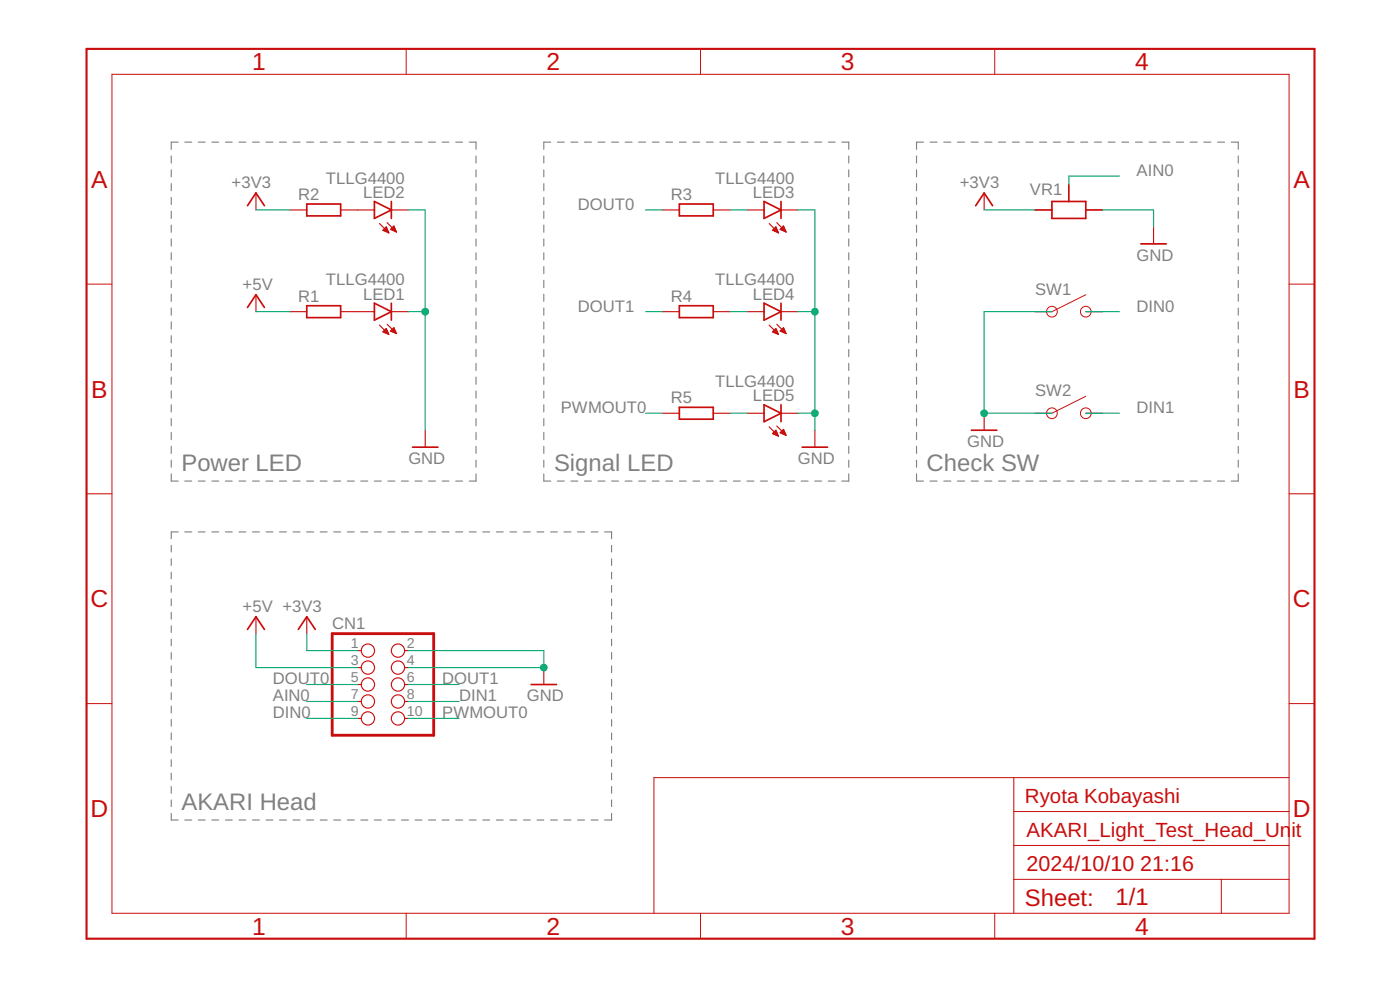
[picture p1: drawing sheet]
<svg xmlns="http://www.w3.org/2000/svg" width="210mm" height="148mm" viewBox="0 0 210 148" stroke-linecap="round" stroke-linejoin="round" font-family="sans-serif">
<g fill="none" stroke="#808080" stroke-width=".17">
<path d="M25.7 23.4v1M25.7 25.4v1.1M25.7 27.5v1.1M25.7 29.6v1M25.7 31.6v1.1M25.7 33.7v1.1M25.7 35.8v1.1M25.7 37.9v1M25.7 39.9v1.1M26.7 21.3h-1v1.1M27.7 21.3h1M29.7 21.3h1.1"/>
<path d="M31.8 21.3h1M33.8 21.3h1M35.8 21.3h1.1M37.9 21.3h1M39.9 21.3h1M41.9 21.3h1M43.9 21.3h1.1M46 21.3h1M48 21.3h1M50 21.3h1.1M52.1 21.3h1M54.1 21.3h1"/>
<path d="M56.1 21.3h1.1M58.2 21.3h1M60.2 21.3h1M62.2 21.3h1.1M64.3 21.3h1M66.3 21.3h1M68.3 21.3h1M70.4 21.3h1v1.1M71.4 23.4v1M71.4 25.4v1.1M71.4 27.5v1.1M71.4 29.6v1"/>
<path d="M71.4 31.6v1.1M71.4 33.7v1.1M71.4 35.8v1.1M71.4 37.9v1M71.4 39.9v1.1M81.5 23.4v1M81.5 25.4v1.1M81.5 27.5v1.1M81.5 29.6v1M81.5 31.6v1.1M81.5 33.7v1.1M81.5 35.8v1.1"/>
<path d="M81.5 37.9v1M81.5 39.9v1.1M82.6 21.3h-1.1v1.1M83.6 21.3h1M85.6 21.3h1M87.6 21.3h1.1M89.7 21.3h1M91.7 21.3h1M93.7 21.3h1.1M95.8 21.3h1M97.8 21.3h1M99.8 21.3h1"/>
<path d="M101.9 21.3h1M103.9 21.3h1M105.9 21.3h1M107.9 21.3h1.1M110 21.3h1M112 21.3h1M114 21.3h1.1M116.1 21.3h1M118.1 21.3h1M120.1 21.3h1.1M122.2 21.3h1M124.2 21.3h1"/>
<path d="M126.2 21.3h1.1v1.1M127.3 23.4v1M127.3 25.4v1.1M127.3 27.5v1.1M127.3 29.6v1M127.3 31.6v1.1M127.3 33.7v1.1M127.3 35.8v1.1M127.3 37.9v1M127.3 39.9v1.1M137.4 23.4v1M137.4 25.4v1.1"/>
<path d="M137.4 27.5v1.1M137.4 29.6v1M137.4 31.6v1.1M137.4 33.7v1.1M137.4 35.8v1.1M137.4 37.9v1M137.4 39.9v1.1M138.5 21.3h-1.1v1.1M139.4 21.3h1.1M141.5 21.3h1.1M143.6 21.3h1M145.6 21.3h1.1"/>
<path d="M147.7 21.3h1M149.7 21.3h1.1M151.8 21.3h1M153.8 21.3h1.1M155.9 21.3h1M157.9 21.3h1.1M160 21.3h1M162 21.3h1.1M164.1 21.3h1M166.1 21.3h1.1M168.2 21.3h1M170.2 21.3h1.1"/>
<path d="M172.3 21.3h1M174.3 21.3h1.1M176.4 21.3h1M178.4 21.3h1.1M180.5 21.3h1M182.5 21.3h1.1M184.6 21.3h1.1v1.1M185.7 23.4v1M185.7 25.4v1.1M185.7 27.5v1.1M185.7 29.6v1M185.7 31.6v1.1"/>
<path d="M185.7 33.7v1.1M185.7 35.8v1.1M185.7 37.9v1M185.7 39.9v1.1M25.7 42v1.1M25.7 44.1v1M25.7 46.1v1.1M25.7 48.2v1.1M25.7 50.3v1.1M25.7 52.4v1M25.7 54.4v1.1M25.7 56.5v1.1"/>
<path d="M25.7 58.6v1M71.4 42v1.1M71.4 44.1v1M71.4 46.1v1.1M71.4 48.2v1.1M71.4 50.3v1.1M71.4 52.4v1M71.4 54.4v1.1M71.4 56.5v1.1M71.4 58.6v1M81.5 42v1.1M81.5 44.1v1"/>
<path d="M81.5 46.1v1.1M81.5 48.2v1.1M81.5 50.3v1.1M81.5 52.4v1M81.5 54.4v1.1M81.5 56.5v1.1M81.5 58.6v1M127.3 42v1.1M127.3 44.1v1M127.3 46.1v1.1M127.3 48.2v1.1M127.3 50.3v1.1"/>
<path d="M127.3 52.4v1M127.3 54.4v1.1M127.3 56.5v1.1M127.3 58.6v1M137.4 42v1.1M137.4 44.1v1M137.4 46.1v1.1M137.4 48.2v1.1M137.4 50.3v1.1M137.4 52.4v1M137.4 54.4v1.1M137.4 56.5v1.1"/>
<path d="M137.4 58.6v1M185.7 42v1.1M185.7 44.1v1M185.7 46.1v1.1M185.7 48.2v1.1M185.7 50.3v1.1M185.7 52.4v1M185.7 54.4v1.1M185.7 56.5v1.1M185.7 58.6v1M25.7 71v1.1h1M25.7 60.6v1.1"/>
<path d="M25.7 62.7v1.1M25.7 64.8v1.1M25.7 66.9v1M25.7 68.9v1.1M26.7 79.7h-1v1M27.7 72.1h1M27.7 79.7h1M29.7 72.1h1.1M29.7 79.7h1.1M31.8 72.1h1M31.8 79.7h1M33.8 72.1h1"/>
<path d="M33.8 79.7h1M35.8 72.1h1.1M35.8 79.7h1.1M37.9 72.1h1M37.9 79.7h1M39.9 72.1h1M39.9 79.7h1M41.9 72.1h1M41.9 79.7h1M43.9 72.1h1.1M43.9 79.7h1.1M46 72.1h1"/>
<path d="M46 79.7h1M48 72.1h1M48 79.7h1M50 72.1h1.1M50 79.7h1.1M52.1 72.1h1M52.1 79.7h1M54.1 72.1h1M54.1 79.7h1M56.1 72.1h1.1M56.1 79.7h1.1M58.2 72.1h1"/>
<path d="M58.2 79.7h1M60.2 72.1h1M60.2 79.7h1M62.2 72.1h1.1M62.2 79.7h1.1M64.3 72.1h1M64.3 79.7h1M66.3 72.1h1M66.3 79.7h1M68.3 72.1h1M68.3 79.7h1.1M70.4 79.7h1"/>
<path d="M71.4 60.6v1.1M71.4 62.7v1.1M71.4 64.8v1.1M71.4 66.9v1M71.4 68.9v1.1M71.4 71v1.1h-1M72.4 79.7h1M74.4 79.7h1M76.5 79.7h1M78.5 79.7h1M80.5 79.7h1M81.5 71v1.1h1.1"/>
<path d="M81.5 60.6v1.1M81.5 62.7v1.1M81.5 64.8v1.1M81.5 66.9v1M81.5 68.9v1.1M82.5 79.7h1.1M83.6 72.1h1M84.6 79.7h1M85.6 72.1h1M86.6 79.7h1M87.6 72.1h1.1M88.6 79.7h1.1"/>
<path d="M89.7 72.1h1M90.7 79.7h1v1M91.7 72.1h1M93.7 72.1h1.1M95.8 72.1h1M97.8 72.1h1M99.8 72.1h1M101.9 72.1h1M103.9 72.1h1M105.9 72.1h1M107.9 72.1h1.1M110 72.1h1"/>
<path d="M112 72.1h1M114 72.1h1.1M116.1 72.1h1M118.1 72.1h1M120.1 72.1h1.1M122.2 72.1h1M124.2 72.1h1M127.3 71v1.1h-1.1M127.3 60.6v1.1M127.3 62.7v1.1M127.3 64.8v1.1M127.3 66.9v1"/>
<path d="M127.3 68.9v1.1M137.4 71v1.1h1.1M137.4 60.6v1.1M137.4 62.7v1.1M137.4 64.8v1.1M137.4 66.9v1M137.4 68.9v1.1M139.4 72.1h1.1M141.5 72.1h1.1M143.6 72.1h1M145.6 72.1h1.1M147.7 72.1h1"/>
<path d="M149.7 72.1h1.1M151.8 72.1h1M153.8 72.1h1.1M155.9 72.1h1M157.9 72.1h1.1M160 72.1h1M162 72.1h1.1M164.1 72.1h1M166.1 72.1h1.1M168.2 72.1h1M170.2 72.1h1.1M172.3 72.1h1"/>
<path d="M174.3 72.1h1.1M176.4 72.1h1M178.4 72.1h1.1M180.5 72.1h1M182.5 72.1h1.1M185.7 71v1.1h-1.1M185.7 60.6v1.1M185.7 62.7v1.1M185.7 64.8v1.1M185.7 66.9v1M185.7 68.9v1.1M25.7 81.7v1"/>
<path d="M25.7 83.7v1M25.7 85.7v1M25.7 87.7v1M25.7 89.7v1M25.7 91.7v1.1M25.7 93.7v1M25.7 95.8v1M25.7 97.8v1M25.7 99.8v1M91.7 81.7v1M91.7 83.7v1M91.7 85.7v1"/>
<path d="M91.7 87.7v1M91.7 89.7v1M91.7 91.7v1.1M91.7 93.7v1M91.7 95.8v1M91.7 97.8v1M91.7 99.8v1M25.7 101.8v1M25.7 103.8v1M25.7 105.8v1M25.7 107.8v1M25.7 109.8v1"/>
<path d="M25.7 111.8v1M25.7 113.8v1M25.7 115.8v1M25.7 117.8v1.1M25.7 119.8v1M91.7 101.8v1M91.7 103.8v1M91.7 105.8v1M91.7 107.8v1M91.7 109.8v1M91.7 111.8v1M91.7 113.8v1"/>
<path d="M91.7 115.8v1M91.7 117.8v1.1M91.7 119.8v1M25.7 121.9v1h1M27.7 122.9h1M29.7 122.9h1.1M31.8 122.9h1M33.8 122.9h1M35.8 122.9h1.1M37.9 122.9h1M39.9 122.9h1M41.9 122.9h1"/>
<path d="M43.9 122.9h1.1M46 122.9h1M48 122.9h1M50 122.9h1.1M52.1 122.9h1M54.1 122.9h1M56.1 122.9h1.1M58.2 122.9h1M60.2 122.9h1M62.2 122.9h1.1M64.3 122.9h1M66.3 122.9h1"/>
<path d="M68.3 122.9h1.1M70.4 122.9h1M72.4 122.9h1M74.4 122.9h1M76.5 122.9h1M78.5 122.9h1M80.5 122.9h1M82.5 122.9h1.1M84.6 122.9h1M86.6 122.9h1M88.6 122.9h1.1M91.7 121.9v1h-1"/>
</g>
<g fill="none" stroke="#c90d0c" stroke-width=".15">
<path d="M16.8 11.1h176.5v125.7h-176.5zM60.9 7.3v3.8M105 7.3v3.8M149.1 7.3v3.8M13 42.6h3.8M162.8 44.2l-5.1 2.5M162.8 59.4l-5.1 2.5M193.3 42.6h3.8M13 74h3.8M193.3 74h3.8M13 105.4h3.8M152 116.5v20.3"/>
<path d="M193.3 116.5h-95.3v20.3M193.3 105.4h3.8M60.9 136.8v3.8M105 136.8v3.8M149.1 136.8v3.8M152 131.7h41.3M152 126.7h41.3M152 121.6h41.3M183.1 131.7v5.1"/>
<circle cx="157.7" cy="46.7" r=".8"/>
<circle cx="162.8" cy="46.7" r=".8"/>
<circle cx="157.7" cy="61.9" r=".8"/>
<circle cx="162.8" cy="61.9" r=".8"/>
</g>
<path d="M13 7.3h184.1v133.3h-184.1z" fill="none" stroke="#c90d0c" stroke-width=".32"/>
<g fill="none" stroke="#c90d0c" stroke-width=".25">
<path d="M37.1 30.8l1.3-1.9 1.2 1.9M46 30.6h5.1v1.7h-5.1zM56.1 30.2l2.6 1.3-2.6 1.2zM58.7 30.2v2.5M101.9 30.6h5v1.7h-5zM114.6 30.2l2.5 1.3-2.5 1.2zM117.1 30.2v2.5M146.3 30.8l1.3-1.9 1.2 1.9M155.2 31.5h2.5M157.7 30.2h5.1v2.5h-5.1zM160.3 27.6v2.6M162.8 31.5h2.5"/>
<path d="M171 36.5h3.9M37.1 46.1l1.3-1.9 1.2 1.9M46 45.8h5.1v1.8h-5.1zM56.1 45.4l2.6 1.3-2.6 1.3zM58.7 45.4v2.6M101.9 45.8h5v1.8h-5zM114.6 45.4l2.5 1.3-2.5 1.3zM117.1 45.4v2.6M61.8 67h3.9M101.9 61h5v1.8h-5zM114.6 60.6l2.5 1.3-2.5 1.3zM117.1 60.6v2.6"/>
<path d="M120.3 67h3.8M145.6 64.5h3.9M37.1 94.3l1.3-1.9 1.2 1.9M44.7 94.3l1.3-1.9 1.3 1.9M79.6 102.6h3.8"/>
</g>
<g fill="none" stroke="#c90d0c" stroke-width=".17">
<path d="M38.4 28.9v2.6M43.5 31.5h2.5M51.1 31.5h5M56.9 33.5l1.4 1.4M57.4 34.5l.5-.5 .4 .9zM57.4 34.5h.7M57.5 34.4h.6M57.7 34.3h.3M57.7 34.6h.5M57.8 34.1h.2M57.9 34h.1M58 34.7h.3"/>
<path d="M58 33.4l1.4 1.4M58.3 34.9h.1M58.6 34.4h.7M58.7 31.5h2.5M58.7 34.3h.5M58.8 34.1h.4M58.9 34.5h.4M58.9 34h.2M59 33.9h.1M59.1 33.9l-.6 .5 .9 .4M59.1 33.9l.3 .9M59.1 34.6h.3"/>
<path d="M59.4 34.7l.1 .1M99.3 31.5h2.6M106.9 31.5h2.6M112 31.5h2.6M115.3 33.5l1.4 1.4M115.8 34.5h.7M115.8 34.5l.9 .4M115.9 34.4h.6M116.1 34.3h.3M116.1 34.6h.5M116.2 34.1h.2M116.3 34h.1"/>
<path d="M116.3 34l-.5 .5M116.3 34l.4 .9M116.4 34.7h.2M116.5 33.4l1.4 1.4M116.7 34.9h.1M117 34.4l.9 .4M117 34.4l.5-.5 .4 .9M117 34.4h.7M117.1 34.3h.5M117.1 31.5h2.5M117.2 34.1h.4M117.3 34.5h.5"/>
<path d="M117.3 34h.2M117.4 33.9h.1M117.6 34.6h.2M117.8 34.7h.1M147.6 28.9v2.6M173 34v2.5M38.4 44.2v2.5M43.5 46.7h2.5M51.1 46.7h5M56.9 48.7l1.4 1.4M57.4 49.7l.5-.5 .4 .9zM57.4 49.7h.7"/>
<path d="M57.6 49.6h.5M57.6 49.8h.6M57.7 49.5h.3M57.8 49.3h.2M57.9 49.9h.3M58 48.6l1.4 1.4M58.2 50.1h.1M58.5 49.6l.6-.5 .3 .9zM58.6 49.6h.7M58.7 46.7h2.5M58.7 49.5h.5M58.8 49.7h.5"/>
<path d="M58.8 49.3h.4M58.9 49.2h.2M59.1 49.8h.3M59.3 49.9h.1M99.3 46.7h2.6M106.9 46.7h2.6M112 46.7h2.6M115.3 48.7l1.4 1.4M115.8 49.7l.5-.5 .4 .9zM115.8 49.7h.7M116 49.6h.5M116 49.8h.6"/>
<path d="M116.1 49.5h.3M116.2 49.3h.2M116.3 49.9h.3M116.5 48.6l1.4 1.4M116.6 50.1h.1M117 49.6l.9 .4M117 49.6l.5-.5 .4 .9M117 49.6h.7M117.1 46.7h2.5M117.1 49.5h.5M117.2 49.7h.5M117.2 49.3h.4"/>
<path d="M117.3 49.2h.2M117.5 49.8h.3M117.8 49.9h.1M155.2 46.7h2.5M162.8 46.7h2.5M63.8 64.5v2.5M99.3 61.9h2.6M106.9 61.9h2.6M112 61.9h2.6M115.3 63.9l1.4 1.4M115.8 65l.5-.5 .4 .8zM115.9 64.9h.6"/>
<path d="M115.9 65h.7M116 64.8h.5M116.1 64.6h.3M116.2 65.1h.4M116.2 64.5h.2M116.5 63.8l1.4 1.4M116.5 65.3h.2M117 64.8l.5-.5 .4 .9zM117 64.8h.7M117.1 61.9h2.5M117.1 64.9h.6M117.2 64.6h.4"/>
<path d="M117.3 64.5h.3M117.4 65h.4M117.4 64.4h.1M117.6 65.1h.2M122.2 64.5v2.5M147.6 61.9v2.6M155.2 61.9h2.5M162.8 61.9h2.5M38.4 92.4v2.5M46 92.4v2.5M53.6 97.5h.6M60.7 97.5h.5"/>
<path d="M53.6 100h.6M53.6 102.6h.6M53.6 105.1h.6M53.6 107.6h.6M60.7 100h.5M60.7 102.6h.5M60.7 105.1h.5M60.7 107.6h.5M81.5 100v2.6"/>
<circle cx="55.2" cy="97.5" r=".99"/>
<circle cx="59.7" cy="97.5" r=".99"/>
<circle cx="55.2" cy="105.1" r=".99"/>
<circle cx="55.2" cy="107.6" r=".99"/>
<circle cx="55.2" cy="100" r=".99"/>
<circle cx="55.2" cy="102.6" r=".99"/>
<circle cx="59.7" cy="100" r=".99"/>
<circle cx="59.7" cy="102.6" r=".99"/>
<circle cx="59.7" cy="107.6" r=".99"/>
<circle cx="59.7" cy="105.1" r=".99"/>
</g>
<path d="M49.8 94.9h15.2v15.3h-15.2z" fill="none" stroke="#c90d0c" stroke-width=".42"/>
<g fill="none" stroke="#0dab76" stroke-width=".17">
<path d="M38.4 31.5h5.1M61.2 31.5h2.6v33M96.8 31.5h2.5M109.5 31.5h2.5M119.6 31.5h2.6v33M147.6 31.5h7.6M165.3 31.5h7.7v2.5M167.9 26.4h-7.6v1.2M38.4 46.7h5.1M61.2 46.7h2.6M96.8 46.7h2.5M109.5 46.7h2.5"/>
<path d="M119.6 46.7h2.6M157.7 46.7h-10.1v15.2h10.1M162.8 46.7h5.1M96.8 61.9h2.5M109.5 61.9h2.5M119.6 61.9h2.6M162.8 61.9h5.1M38.4 94.9v5.1h15.2M46 94.9v2.6h7.6M61.2 97.5h20.3v2.5h-20.3M46 102.6h7.6M46 105.1h7.6"/>
<path d="M46 107.6h7.6M61.2 102.6h7.6M61.2 105.1h7.6M61.2 107.6h7.6"/>
</g>
<g fill="#0dab76" stroke="#0dab76" stroke-width=".15">
<circle cx="63.8" cy="46.7" r=".51"/>
<circle cx="122.2" cy="46.7" r=".51"/>
<circle cx="122.2" cy="61.9" r=".51"/>
<circle cx="147.6" cy="61.9" r=".51"/>
<circle cx="81.5" cy="100" r=".51"/>
</g>
<g font-size="3.7" fill="#c90d0c">
<text x="37.8" y="10.5">1</text>
<text x="82" y="10.5">2</text>
<text x="126.1" y="10.5">3</text>
<text x="170.2" y="10.5">4</text>
<text x="13.7" y="28.1">A</text>
<text x="193.9" y="28.1">A</text>
<text x="13.7" y="59.6">B</text>
<text x="193.9" y="59.6">B</text>
<text x="13.5" y="91">C</text>
<text x="193.8" y="91">C</text>
<text x="13.5" y="122.4">D</text>
<text x="193.8" y="122.4">D</text>
<text x="37.8" y="140">1</text>
<text x="82" y="140">2</text>
<text x="126.1" y="140">3</text>
<text x="170.2" y="140">4</text>
</g>
<g font-size="3.6" fill="#808080">
<text x="27.2" y="70.6">Power LED</text>
<text x="83.1" y="70.6">Signal LED</text>
<text x="138.9" y="70.6">Check SW</text>
<text x="27.2" y="121.3">AKARI Head</text>
</g>
<g font-size="3.6" fill="#c90d0c">
<text x="153.7" y="135.7">Sheet:</text>
<text x="167.2" y="135.6">1/1</text>
</g>
<g font-size="3.2" fill="#c90d0c">
<text x="153.9" y="130.5">2024/10/10</text>
<text x="171" y="130.5">21:16</text>
</g>
<g font-size="3.1" fill="#c90d0c">
<text x="153.7" y="120.3">Ryota Kobayashi</text>
<text x="153.9" y="125.4">AKARI_Light_Test_Head_Un</text>
<text x="193.6" y="125.4">it</text>
</g>
<g font-size="2.5" fill="#808080">
<text x="34.7" y="28.1">+3V3</text>
<text x="44.7" y="30">R2</text>
<text x="48.8" y="27.5">TLLG4400</text>
<text x="54.4" y="29.7">LED2</text>
<text x="100.6" y="30">R3</text>
<text x="107.2" y="27.5">TLLG4400</text>
<text x="112.9" y="29.7">LED3</text>
<text x="143.9" y="28.1">+3V3</text>
<text x="154.4" y="29.2">VR1</text>
<text x="170.4" y="26.4">AIN0</text>
<text x="86.6" y="31.4">DOUT0</text>
<text x="170.4" y="39.1">GND</text>
<text x="36.4" y="43.4">+5V</text>
<text x="44.7" y="45.2">R1</text>
<text x="48.8" y="42.7">TLLG4400</text>
<text x="54.4" y="44.9">LED1</text>
<text x="86.6" y="46.7">DOUT1</text>
<text x="100.6" y="45.2">R4</text>
<text x="107.2" y="42.7">TLLG4400</text>
<text x="112.9" y="44.9">LED4</text>
<text x="155.2" y="44.1">SW1</text>
<text x="170.4" y="46.7">DIN0</text>
<text x="107.2" y="58">TLLG4400</text>
<text x="155.2" y="59.4">SW2</text>
<text x="84.1" y="61.9">PWMOUT0</text>
<text x="100.6" y="60.4">R5</text>
<text x="112.9" y="60.1">LED5</text>
<text x="170.4" y="61.9">DIN1</text>
<text x="61.2" y="69.5">GND</text>
<text x="119.6" y="69.5">GND</text>
<text x="145" y="67">GND</text>
<text x="36.4" y="91.6">+5V +3V3</text>
<text x="49.8" y="94.3">CN1</text>
<text x="40.9" y="102.5">DOUT0</text>
<text x="40.9" y="107.6">DIN0</text>
<text x="40.9" y="105.1">AIN0</text>
<text x="66.3" y="102.5">DOUT1</text>
<text x="66.3" y="107.6">PWMOUT0</text>
<text x="68.8" y="105.1">DIN1</text>
<text x="79" y="105.1">GND</text>
</g>
<g font-size="2.1" fill="#808080">
<text x="52.6" y="97.1">1</text>
<text x="52.6" y="99.6">3</text>
<text x="61" y="97.1">2</text>
<text x="61" y="99.6">4</text>
<text x="52.6" y="102.2">5</text>
<text x="52.6" y="104.7">7</text>
<text x="52.6" y="107.3">9</text>
<text x="61" y="102.2">6</text>
<text x="61" y="104.7">8</text>
<text x="61" y="107.3">10</text>
</g>
</svg>
